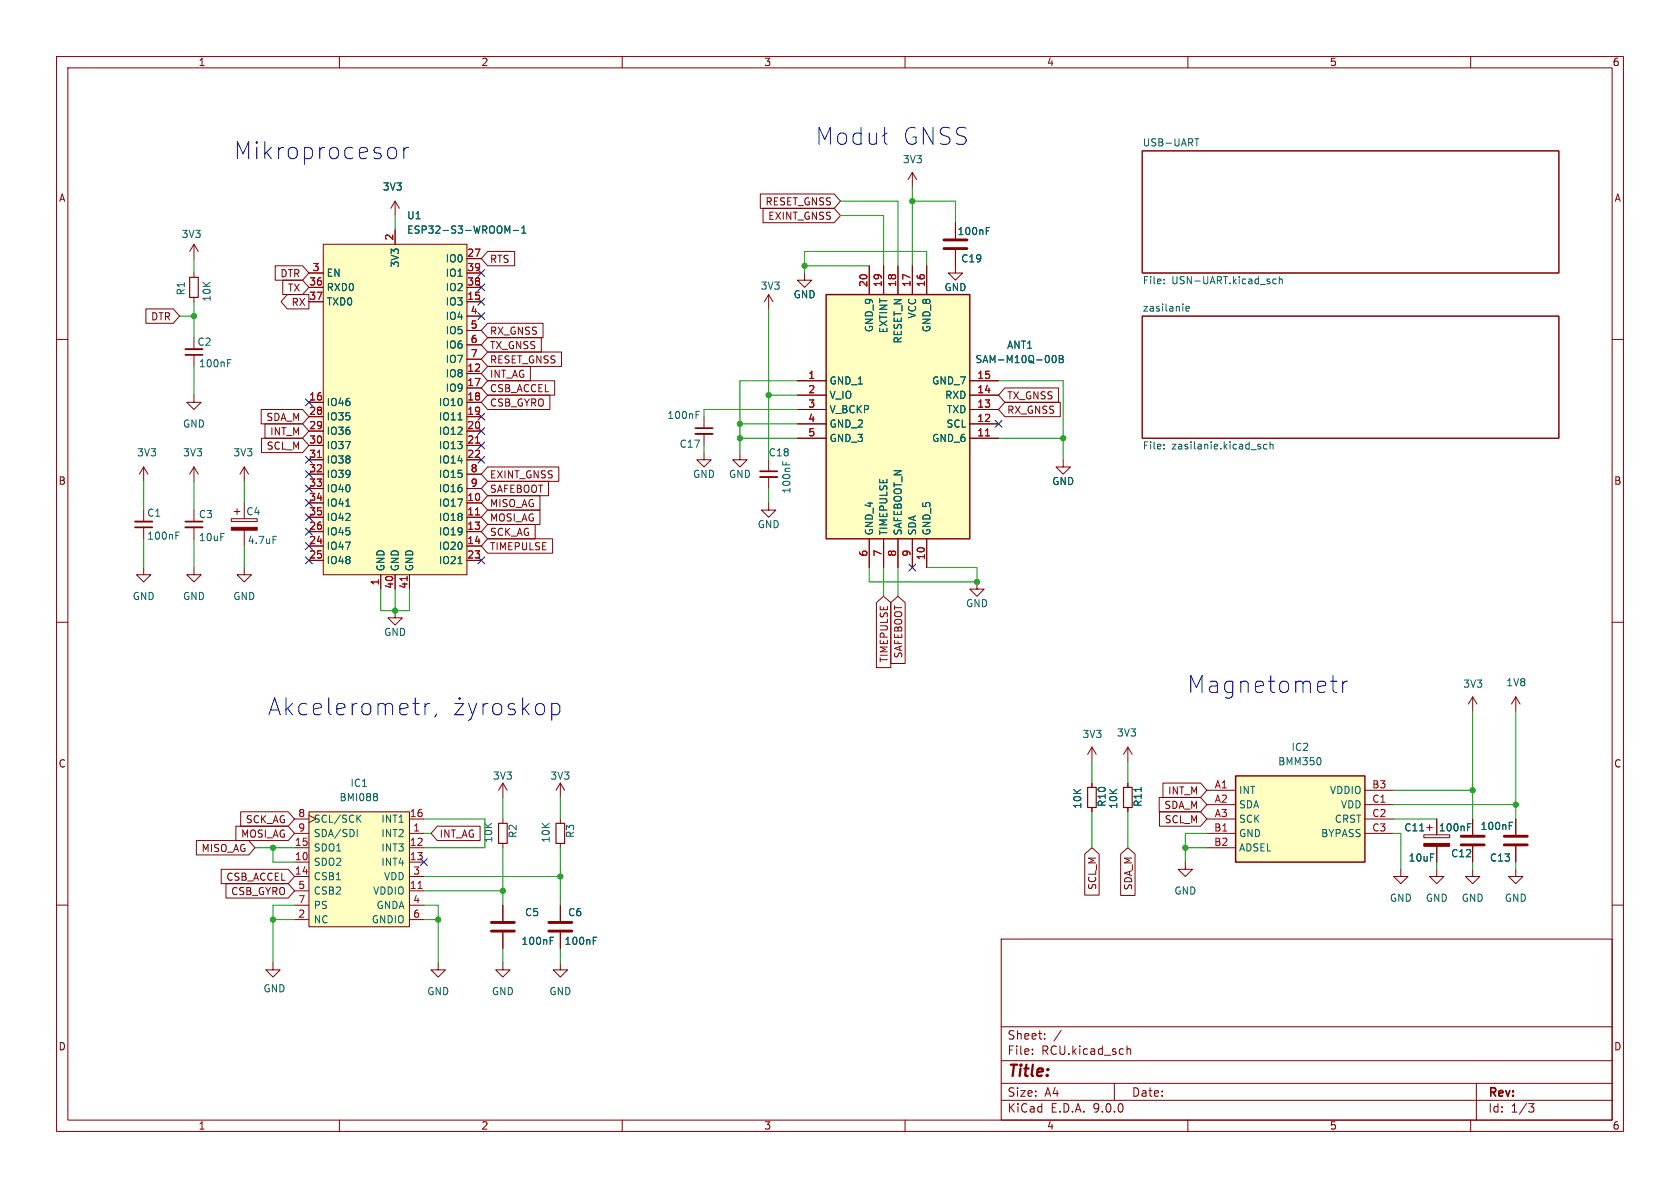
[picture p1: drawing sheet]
<svg xmlns="http://www.w3.org/2000/svg" width="297mm" height="210mm" viewBox="0 0 297 210" stroke-linecap="round" stroke-linejoin="round" font-family="sans-serif">
<g fill="none" stroke="#840000" stroke-width=".18">
<path d="M10 10h277v190h-277zM12 12h273v186h-273zM60 10v2M110 10v2M160 10v2M210 10v2M260 10v2M69.8 35.6l-.7 1.2M69.8 35.6l.8 1.2M69.8 35.6v2.5M168.9 39.4v2.8M201.9 26.7h73.7v21.6h-73.7z"/>
<path d="M34.3 43.2v2.5M34.3 48.3v.7M34.3 52.6v.7M34.3 43.2l-.8 1.3M34.3 43.2l.8 1.3M135.9 52.1l-.8 1.2M135.9 52.1l.8 1.2M135.9 52.1v2.5M168.9 44.2v2.8M201.9 55.9h73.7v21.6h-73.7zM10 60h2M34.3 69.9v1.2h1.3l-1.3 1.3-1.3-1.3h1.3"/>
<path d="M34.3 62.7v2.1M124.5 73.7v2M124.5 76.7v2M285 60h2M25.4 82.6v2.5M25.4 90.2v2M25.4 93.2v2.1M25.4 82.6l-.8 1.2M25.4 82.6l.8 1.2M34.3 82.6v2.5M34.3 90.2v2M34.3 93.2v2.1"/>
<path d="M34.3 82.6l-.8 1.2M34.3 82.6l.8 1.2M40.9 91.7h4.6v.5h-4.6zM41.4 90.4h1M41.9 89.9v1M43.2 82.6v2.5M43.2 88.9v2.8M43.2 93.7v2.8M43.2 82.6l-.8 1.2M43.2 82.6l.7 1.2M124.5 80v1.3h1.2l-1.2 1.3-1.3-1.3h1.3M135.9 88.9v1.3h1.3l-1.3 1.2-1.3-1.2h1.3"/>
<path d="M188 81.3v1.3h1.2l-1.2 1.2-1.3-1.2h1.3M10 110h2M25.4 100.3v1.3h1.3l-1.3 1.3-1.3-1.3h1.3M34.3 100.3v1.3h1.3l-1.3 1.3-1.3-1.3h1.3M43.2 100.3v1.3h1.2l-1.2 1.3-1.3-1.3h1.3M285 110h2M199.4 138.4v.8M199.4 142.7v.8M209.5 152.4v1.3h1.3l-1.3 1.2-1.2-1.2h1.2M247.6 153.7v1.2h1.3l-1.3 1.3-1.2-1.3h1.2M251.7 147.6h4.6v.5h-4.6zM252.2 146.3h1"/>
<path d="M252.7 145.8v1M254 153.7v1.2h1.3l-1.3 1.3-1.3-1.3h1.3M254 144.8v2.8M254 149.6v2.8M260.3 144.8v2.8M260.3 149.6v2.8M268 153.7v1.2h1.2l-1.2 1.3-1.3-1.3h1.3M268 144.8v2.8M268 149.6v2.8M10 160h2M177 166h108v32h-108zM285 160h2"/>
<path d="M60 198v2M110 198v2M160 198v2M177 194.5h108M177 191.5h108M177 187.5h108M177 181.5h108M182.5 186.3v.1M182.5 185.5v.1M184.7 183.6v.1M184.7 182.8v.1M187.6 182.1l-1.3 2"/>
<path d="M197 191.5v3M199.2 184.9v1.5M199.2 185.5l.3-.1 .3 .1 .1 .9M210 198v2M260 198v2M261 191.5v6.5M270.2 195.1h1l-.5 .6 .4 .1 .1 .5-.3 .3h-.4"/>
</g>
<g fill="none" stroke="#006464" stroke-width=".18">
<path d="M211.2 24.5h.7M211.6 24.5v1.3M174.4 40.8h.4M174.4 40.2h.6M205.8 49.4v.1M205.8 50v.2M209.7 54.6l.6-.1-.1-.3h-.4l-.1 .1v.6h.5M225.1 50.1h.5M225.1 49.4h.5M226.2 49.4l.1-.1 .3 .1 .1 .8M226.2 48.9v1.3M40.2 64.2h.5"/>
<path d="M40.2 63.6h.6M123.1 73.3h.4M123.1 72.7h.6M205.8 79.3v.1M205.8 78.6v.1M222.8 79v.3M224 78.6l-.4-.1-.2 .3 .1 .5h.5M224.5 78.7l.2-.2 .3 .1 .1 .8M224.5 78.1v1.3M31.1 94.7h.4M31.1 94.1h.6M48.3 94.8h.6"/>
<path d="M201.7 139.2v.7M251 146.9h.7M259.5 146.2h.4M259.5 145.6h.6M266.8 146h.4M266.8 145.4h.6"/>
</g>
<g fill="#840000" stroke="#840000" stroke-width=".18">
<path d="M40.9 93.2h4.6v.5h-4.6z"/>
<path d="M251.7 149.1h4.6v.5h-4.6z"/>
</g>
<path d="M166.9 42.4h4M166.9 43.9h4M258.3 147.8h4.1M258.3 149.4h4.1M265.9 147.8h4.1M265.9 149.4h4.1" fill="none" stroke="#840000" stroke-width=".51"/>
<path d="M32.8 62.7h3M122.9 75.7h3.1M23.9 93.2h3M32.8 92.2h3" fill="none" stroke="#840000" stroke-width=".3"/>
<path d="M32.8 61.7h3M122.9 76.7h3.1M23.9 92.2h3M32.8 93.2h3" fill="none" stroke="#840000" stroke-width=".33"/>
<path d="M33.5 49h1.6v3.6h-1.6zM198.6 139.2h1.6v3.5h-1.6z" fill="none" stroke="#840000" stroke-width=".2"/>
<path d="M146 52.1h25.4v43.2h-25.4z" fill="#ffffc2"/>
<path d="M146 52.1h25.4v43.2h-25.4z" fill="none" stroke="#840000" stroke-width=".25"/>
<g fill="none" stroke="#840000" stroke-width=".18">
<path d="M142.2 48.3v1.2h1.3l-1.3 1.3-1.2-1.3h1.2M153.7 47v5.1M156.2 47v5.1M158.7 47v5.1M161.3 47v5.1M163.8 47v5.1M168.9 47v1.3h1.3l-1.3 1.2-1.3-1.2h1.3M141 67.3h5M141 69.9h5M141 72.4h5M141 74.9h5M141 77.5h5"/>
<path d="M171.4 67.3h5.1M171.4 69.9h5.1M171.4 72.4h5.1M171.4 74.9h5.1M171.4 77.5h5.1M130.8 80v1.3h1.3l-1.3 1.3-1.3-1.3h1.3M153.7 95.3v5M156.2 95.3v5M158.7 95.3v5M161.3 95.3v5M163.8 95.3v5M48.3 170.2v1.3h1.2l-1.2 1.2-1.3-1.2h1.3"/>
</g>
<path d="M174.2 77.1h.8" fill="none" stroke="#a90000" stroke-width=".18"/>
<path d="M186.1 63l.2-.2a.68 .68 0 0 1 .4 .7 .68 .68 0 0 1-.4 .6l-.2-.1-.1-.4zM187.3 62.8h.4l.2 .3-.2 .3 .2 .2 .1 .3-.3 .2h-.4zM187.3 63.4h.4" fill="none" stroke="#006464" stroke-width=".18"/>
<path d="M218.4 137.2h22.9v15.2h-22.9z" fill="#ffffc2"/>
<path d="M218.4 137.2h22.9v15.2h-22.9z" fill="none" stroke="#840000" stroke-width=".25"/>
<g fill="none" stroke="#840000" stroke-width=".18">
<path d="M135.9 81.3v2M135.9 84.3v2.1M69.8 108v1.2h1.3l-1.3 1.3-1.2-1.3h1.2M172.7 102.9v1.2h1.3l-1.3 1.3-1.3-1.3h1.3M88.9 138.4v2.6M88.9 138.4l-.8 1.3M88.9 138.4l.8 1.3M99.1 138.4l-.8 1.3M99.1 138.4l.7 1.3M99.1 138.4v2.6M193 132.1v2.5M193 138.4v.8"/>
<path d="M193 132.1l.8 1.3M193 132.1l-.7 1.3M213.4 139.7h5M241.3 139.7h5.1M88.9 144.8v.7M88.9 149.1v.8M99.1 144.8v.7M99.1 149.1v.8M193 142.7v.8M213.4 142.2h5M213.4 144.8h5M213.4 147.3h5"/>
<path d="M213.4 149.9h5M241.3 142.2h5.1M241.3 144.8h5.1M241.3 147.3h5.1"/>
</g>
<path d="M138.4 81.6v.6M139 81.8v.4M233.5 134.2v.8" fill="none" stroke="#006464" stroke-width=".18"/>
<path d="M192.3 139.2h1.5v3.5h-1.5zM88.1 145.5h1.6v3.6h-1.6zM98.3 145.5h1.5v3.6h-1.5z" fill="none" stroke="#840000" stroke-width=".2"/>
<path d="M134.4 83.3h3" fill="none" stroke="#840000" stroke-width=".3"/>
<path d="M134.4 84.3h3" fill="none" stroke="#840000" stroke-width=".33"/>
<path d="M57.1 43.2h25.4v58.4h-25.4z" fill="#ffffc2"/>
<g fill="none" stroke="#840000" stroke-width=".18">
<path d="M54.6 48.3h2.5M54.6 50.8h2.5M54.6 53.3h2.5M57.1 43.2h25.4v58.4h-25.4zM69.8 40.6v2.6M82.5 48.3h2.6M82.5 50.8h2.6M82.5 53.3h2.6M82.5 45.7h2.6M82.5 55.9h2.6M82.5 58.4h2.6M54.6 71.1h2.5"/>
<path d="M54.6 73.7h2.5M54.6 76.2h2.5M54.6 78.7h2.5M82.5 71.1h2.6M82.5 73.7h2.6M82.5 76.2h2.6M82.5 78.7h2.6M82.5 61h2.6M82.5 63.5h2.6M82.5 66h2.6M82.5 68.6h2.6M54.6 81.3h2.5"/>
<path d="M54.6 83.8h2.5M54.6 86.4h2.5M54.6 88.9h2.5M54.6 91.4h2.5M54.6 94h2.5M54.6 96.5h2.5M54.6 99.1h2.5M82.5 81.3h2.6M82.5 83.8h2.6M82.5 86.4h2.6M82.5 88.9h2.6M82.5 91.4h2.6"/>
<path d="M82.5 94h2.6M82.5 96.5h2.6M82.5 99.1h2.6M67.3 101.6v2.5M69.8 101.6v2.5M72.4 101.6v2.5M199.4 132.1l.8 1.3M199.4 132.1l-.8 1.3M199.4 132.1v2.5M260.3 123.2l-.7 1.3M260.3 123.2l.8 1.3M260.3 123.2v2.5"/>
<path d="M77.5 170.2v1.3h1.2l-1.2 1.2-1.3-1.2h1.3M88.9 170.2v1.3h1.3l-1.3 1.2-1.3-1.2h1.3M88.9 160v2.8M88.9 164.8v2.8M99.1 170.2v1.3h1.2l-1.2 1.2-1.3-1.2h1.3M99.1 160v2.8M99.1 164.8v2.8"/>
</g>
<path d="M84.1 78.3h.7M56.1 80.9h.7M84.1 91h.7M72 101.9v.7" fill="none" stroke="#a90000" stroke-width=".18"/>
<path d="M89.7 40.9l.4-1v1.3M90.7 40.7h1M92.2 41.2h.8M92.2 40.3l.4-.4v1.3M81 74.2h.7M61.1 89.5h.8M81 99.6h.7M97.3 166.3h.4M97.3 165.7h.6M104.9 166.3h.4M104.9 165.7h.6" fill="none" stroke="#006464" stroke-width=".18"/>
<path d="M86.9 164.6h4M86.9 163.1h4M97 164.6h4.1M97 163.1h4.1" fill="none" stroke="#840000" stroke-width=".51"/>
<path d="M54.6 143.5h17.8v20.3h-17.8z" fill="#ffffc2"/>
<g fill="none" stroke="#840000" stroke-width=".18">
<path d="M134.4 34.3h13.1l1.1 1.3-1.1 1.2h-13.1zM134.9 36.8h12.6l1.1 1.3-1.1 1.3h-12.6zM161.3 30.5l-.8 1.3M161.3 30.5l.8 1.3M161.3 30.5v2.5M168.9 39.4v2.8M25.8 54.6h4.8l1.1 1.3-1.1 1.3h-4.8zM48.7 47h4.8l1.1 1.3-1.1 1.2h-4.8zM50 49.5h3.5l1.1 1.3-1.1 1.3h-3.5zM50.8 52.1h3.8v2.5h-3.8l-1.1-1.3zM54.6 48.3h2.5M54.6 50.8h2.5"/>
<path d="M54.6 53.3h2.5M69.8 40.6v2.6M82.5 48.3h2.6M82.5 50.8h2.6M82.5 53.3h2.6M82.5 45.7h2.6M82.5 55.9h2.6M82.5 58.4h2.6M86.2 59.7h9.5v2.5h-9.5l-1.1-1.2zM86.2 57.1h9.8v2.6h-9.8l-1.1-1.3zM86.2 44.4h4.8v2.6h-4.8l-1.1-1.3zM153.7 47v5.1"/>
<path d="M156.2 47v5.1M158.7 47v5.1M161.3 47v5.1M163.8 47v5.1M168.9 44.2v2.8M46.2 72.4h7.3l1.1 1.3-1.1 1.2h-7.3zM46.2 77.5h7.3l1.1 1.2-1.1 1.3h-7.3zM46.8 74.9h6.7l1.1 1.3-1.1 1.3h-6.7zM54.6 71.1h2.5M54.6 73.7h2.5M54.6 76.2h2.5M54.6 78.7h2.5"/>
<path d="M82.5 71.1h2.6M82.5 73.7h2.6M82.5 76.2h2.6M82.5 78.7h2.6M82.5 61h2.6M82.5 63.5h2.6M82.5 66h2.6M82.5 68.6h2.6M86.2 64.8h7.6v2.5h-7.6l-1.1-1.3zM86.2 69.8h11v2.6h-11l-1.1-1.3zM86.2 62.2h13.1v2.6h-13.1l-1.1-1.3zM86.2 67.3h11.9v2.6h-11.9l-1.1-1.3z"/>
<path d="M141 67.3h5M141 69.9h5M141 72.4h5M141 74.9h5M141 77.5h5M171.4 67.3h5.1M171.4 69.9h5.1M171.4 72.4h5.1M171.4 74.9h5.1M171.4 77.5h5.1M177.6 71.1h9.8v2.6h-9.8l-1.1-1.3zM177.6 68.6h9.5v2.5h-9.5l-1.1-1.2z"/>
<path d="M54.6 81.3h2.5M54.6 83.8h2.5M54.6 86.4h2.5M54.6 88.9h2.5M54.6 91.4h2.5M54.6 94h2.5M54.6 96.5h2.5M54.6 99.1h2.5M82.5 81.3h2.6M82.5 83.8h2.6M82.5 86.4h2.6M82.5 88.9h2.6"/>
<path d="M82.5 91.4h2.6M82.5 94h2.6M82.5 96.5h2.6M82.5 99.1h2.6M86.2 85.1h10.8v2.5h-10.8l-1.1-1.2zM86.2 82.5h12.6v2.6h-12.6l-1.1-1.3zM86.2 90.2h9.3v2.5h-9.3l-1.1-1.3zM86.2 87.6h9.3v2.6h-9.3l-1.1-1.3zM86.2 92.7h8.4v2.6h-8.4l-1.1-1.3zM86.2 95.2h11.5v2.6h-11.5l-1.1-1.3zM153.7 95.3v5M156.2 95.3v5"/>
<path d="M158.7 95.3v5M161.3 95.3v5M163.8 95.3v5M67.3 101.6v2.5M69.8 101.6v2.5M72.4 101.6v2.5M154.9 106.5l1.3-1.1 1.3 1.1v11.5h-2.6zM157.5 106.5l1.2-1.1 1.3 1.1v10.8h-2.5zM193 138.4v.8M199.4 138.4v.8M205.6 138.4h6.6l1.2 1.3-1.2 1.3h-6.6zM268 123.2l-.8 1.3"/>
<path d="M268 123.2l.7 1.3M268 123.2v2.5M34.7 148.6h9.3l1.1 1.3-1.1 1.2h-9.3zM39.1 153.7h11.9l1.1 1.2-1.1 1.3h-11.9zM39.9 156.2h11.1l1.1 1.3-1.1 1.3h-11.1zM41.7 146h9.3l1.1 1.3-1.1 1.3h-9.3zM42.5 143.5h8.5l1.1 1.3-1.1 1.3h-8.5zM52.1 144.8h2.5M52.1 147.3h2.5M52.1 149.9h2.5M52.1 152.4h2.5M52.1 154.9h2.5"/>
<path d="M52.1 157.5h2.5M54.6 143.5h17.8v20.3h-17.8zM54.6 144.1l1.3 .7-1.3 .6M72.4 144.8h2.5M72.4 147.3h2.5M72.4 149.9h2.5M72.4 152.4h2.5M72.4 154.9h2.5M72.4 157.5h2.5M77.3 146h7.6v2.6h-7.6l-1.1-1.3zM191.8 151l1.2-1.1 1.3 1.1v7.2h-2.5zM193 142.7v.8"/>
<path d="M198.1 151l1.3-1.1 1.3 1.1v7.3h-2.6zM199.4 142.7v.8M204.9 141h7.3l1.2 1.2-1.2 1.3h-7.3zM205 143.5h7.2l1.2 1.3-1.2 1.3h-7.2zM254 144.8v2.8M254 149.6v2.8M260.3 153.7v1.2h1.3l-1.3 1.3-1.2-1.3h1.2M260.3 144.8v2.8M260.3 149.6v2.8M268 144.8v2.8M268 149.6v2.8M52.1 160h2.5"/>
<path d="M52.1 162.6h2.5M72.4 160h2.5M72.4 162.6h2.5M88.9 160v2.8M88.9 164.8v2.8M99.1 160v2.8M99.1 164.8v2.8"/>
</g>
<g fill="none" stroke="#006464" stroke-width=".18">
<path d="M89.7 40.9l.4-1v1.3M90.7 40.7h1M92.2 41.2h.8M92.2 40.3l.4-.4v1.3M174.4 40.8h.4M174.4 40.2h.6M81 74.2h.7M186.1 63l.2-.2a.68 .68 0 0 1 .4 .7 .68 .68 0 0 1-.4 .6l-.2-.1-.1-.4zM187.3 62.8h.4l.2 .3-.2 .3 .2 .2 .1 .3-.3 .2h-.4zM187.3 63.4h.4M61.1 89.5h.8M81 99.6h.7"/>
<path d="M201.7 139.2v.7M63.2 146.6v1.3M63.3 144.6l.5 .8M63.8 144.1l-.7 .7M66.5 140.3l.2 .2-.2 .3 .2 .3v.2l-.2 .2M251 146.9h.7M259.5 146.2h.4M259.5 145.6h.6M266.8 146h.4M266.8 145.4h.6M97.3 166.3h.4M97.3 165.7h.6"/>
<path d="M104.9 166.3h.4M104.9 165.7h.6"/>
</g>
<path d="M84.1 78.3h.7M174.2 77.1h.8M56.1 80.9h.7M84.1 91h.7M72 101.9v.7M73.9 157.1h.7" fill="none" stroke="#a90000" stroke-width=".18"/>
<g fill="none" stroke="#009600" stroke-width=".18">
<path d="M69.8 38.1v2.5M148.6 35.6h10.1v11.4M148.6 38.1h7.6v8.9M161.3 33v14M161.3 35.6h7.6v3.8M31.7 55.9h2.6M34.3 45.7v2.6M34.3 53.3v6.4M135.9 54.6v26.7M142.2 47h11.5M163.8 47v-2.5h-21.6v3.8M34.3 64.8v5.1"/>
<path d="M124.5 78.7v1.3M130.8 74.9h10.2M130.8 77.5h10.2M135.9 69.9h5.1M141 67.3h-10.2v12.7M141 72.4h-16.5v1.3M176.5 67.3h11.5v14M176.5 77.5h11.5M25.4 85.1v5.1M25.4 95.3v5M34.3 85.1v5.1M34.3 95.3v5"/>
<path d="M43.2 85.1v3.8M43.2 96.5v3.8M135.9 86.4v2.5M67.3 104.1v3.9h5.1v-3.9M69.8 104.1v3.9M153.7 100.3v2.6h19v-2.6h-8.9M156.2 100.3v5.1M158.7 100.3v5.1M193 134.6v3.8M199.4 134.6v3.8M246.4 139.7h13.9M260.3 125.7v19.1"/>
<path d="M268 125.7v19.1M45.1 149.9h7M48.3 149.9v2.5h3.8M74.9 144.8h10.8v5.1h-10.8M74.9 147.3h1.3M74.9 154.9h24.2M74.9 157.5h14M88.9 141v3.8M88.9 149.9v10.1M99.1 141v3.8M99.1 149.9v10.1M193 143.5v6.4"/>
<path d="M199.4 143.5v6.4M209.5 149.9h3.9M213.4 147.3h-3.9v5.1M246.4 147.3h1.2v6.4M246.4 142.2h21.6M246.4 144.8h7.6M254 152.4v1.3M260.3 152.4v1.3M268 152.4v1.3M48.3 162.6h3.8M52.1 160h-3.8v10.2M74.9 162.6h2.6"/>
<path d="M74.9 160h2.6v10.2M88.9 167.6v2.6M99.1 167.6v2.6"/>
</g>
<g fill="none" stroke="#000084" stroke-width=".18">
<path d="M84.5 47.7l1.2 1.2M84.5 52.7l1.2 1.2M84.5 55.3l1.2 1.2M84.5 50.2l1.2 1.2M85.7 47.7l-1.2 1.2M85.7 52.7l-1.2 1.2M85.7 55.3l-1.2 1.2M85.7 50.2l-1.2 1.2M54 70.5l1.2 1.2M55.2 70.5l-1.2 1.2M84.5 78.1l1.2 1.2M84.5 75.6l1.2 1.2"/>
<path d="M84.5 73.1l1.2 1.2M85.7 78.1l-1.2 1.2M85.7 75.6l-1.2 1.2M85.7 73.1l-1.2 1.2M175.9 74.3l1.2 1.2M177.1 74.3l-1.2 1.2M54 93.4l1.2 1.2M54 98.5l1.2 1.2M54 85.8l1.2 1.2M54 90.8l1.2 1.2M54 88.3l1.2 1.2M54 80.7l1.2 1.2"/>
<path d="M54 83.2l1.2 1.2M54 95.9l1.2 1.2M55.2 93.4l-1.2 1.2M55.2 98.5l-1.2 1.2M55.2 83.2l-1.2 1.2M55.2 85.8l-1.2 1.2M55.2 90.8l-1.2 1.2M55.2 88.3l-1.2 1.2M55.2 80.7l-1.2 1.2M55.2 95.9l-1.2 1.2M84.5 98.5l1.2 1.2M84.5 80.7l1.2 1.2"/>
<path d="M85.7 98.5l-1.2 1.2M85.7 80.7l-1.2 1.2M160.7 99.7l1.2 1.2M161.9 99.7l-1.2 1.2M74.3 151.8l1.2 1.2M75.5 151.8l-1.2 1.2"/>
</g>
<g fill="none" stroke="#0000c2" stroke-width=".18">
<path d="M69.1 26.1a.81 .81 0 0 1 1 .5v.9a.81 .81 0 0 1-1 .6M71.4 26.1v2M72.3 26.1a.77 .77 0 0 0-.9 .5M144.8 25.5v-3l1 2.2 1-2.2v3M148.2 23.8a.81 .81 0 0 1 .8-.3 .81 .81 0 0 1 .7 .6v.8a.81 .81 0 0 1-.8 .6 .81 .81 0 0 1-.8-.6v-.8zM152.2 23.7l-.3-.2h-.5l-.5 .3-.1 .3v.8l.3 .5 .3 .1h.5l.3-.1M152.2 22.5v3M153.7 23.5v1.6l.1 .3a.81 .81 0 0 0 1.1-.2M154.9 23.5v2M156.4 22.5v2.6l.1 .3 .3 .1M156.8 23.5l-.9 .6M75.1 124.4v2"/>
<path d="M76 124.4a.77 .77 0 0 0-.9 .5M77.1 126.2l-.3 .6M80.4 124.4h1.6l-1.6 2h1.6M81.3 123.4l-.2 .1 .2 .1M81.3 123.4l.1 .1-.1 .1M81.3 123.4v.2M82.8 124.4l.7 2M83.5 126.4l-.2 .7-.5 .3M84.3 124.4l-.8 2M85.4 124.4v2M86.3 124.4a.77 .77 0 0 0-.9 .5M87.3 124.6a.81 .81 0 0 1 .8-.3 .81 .81 0 0 1 .6 .6v.9a.81 .81 0 0 1-.8 .6 .81 .81 0 0 1-.8-.6v-.9z"/>
<path d="M91 124.5l-.7-.1-.3 .1-.2 .3 .2 .4 1 .3 .1 .3-.1 .4-.3 .2h-.6l-.3-.2M92.4 123.4v3M92.7 125.2l.8 1.2M93.5 124.4l-1.1 1.1M94.8 124.6a.81 .81 0 0 1 .8-.3 .81 .81 0 0 1 .7 .6v.9a.81 .81 0 0 1-.8 .6 .81 .81 0 0 1-.8-.6v-.9zM97.5 124.5l.3-.1h.6l.4 .2 .2 .3v.9l-.3 .4-.3 .2h-.6l-.3-.2M97.5 124.4v3M235.2 120.4h1.2M235.8 122.3l.6 .1M237.4 120.4v2M238.2 120.4a.77 .77 0 0 0-.8 .6"/>
</g>
<g fill="#009600" stroke="#009600" stroke-width=".18">
<circle cx="48.3" cy="162.6" r=".46"/>
<circle cx="77.5" cy="162.6" r=".46"/>
<circle cx="88.9" cy="157.5" r=".46"/>
<circle cx="48.3" cy="149.9" r=".46"/>
<circle cx="188" cy="77.5" r=".46"/>
<circle cx="161.3" cy="35.6" r=".46"/>
<circle cx="34.3" cy="55.9" r=".46"/>
<circle cx="260.3" cy="139.7" r=".46"/>
<circle cx="268" cy="142.2" r=".46"/>
<circle cx="209.5" cy="149.9" r=".46"/>
<circle cx="135.9" cy="69.9" r=".46"/>
<circle cx="130.8" cy="74.9" r=".46"/>
<circle cx="142.2" cy="47" r=".46"/>
<circle cx="130.8" cy="77.5" r=".46"/>
<circle cx="172.7" cy="102.9" r=".46"/>
<circle cx="99.1" cy="154.9" r=".46"/>
<circle cx="69.8" cy="108" r=".46"/>
</g>
<g font-size="4.2" fill="#0000c2">
<text x="41.3" y="28.4">Mikroprocesor</text>
<text x="159.4" y="25.9">GNSS</text>
<text x="209.9" y="122.8">Magnetometr</text>
<text x="47.3" y="126.7">Akcelerometr,</text>
</g>
<text font-size="2.8" fill="#840000" x="178" y="190.9">Title:</text>
<g font-size="2.1" fill="#840000">
<text x="178" y="184">Sheet:</text>
<text x="178" y="186.7">File:</text>
<text x="184.1" y="186.7">RCU.kicad_sch</text>
<text x="178" y="196.9">KiCad</text>
<text x="178" y="194.1">Size:</text>
<text x="184.7" y="194.1">A4</text>
<text x="185.7" y="196.9">E.D.A.</text>
<text x="193.3" y="196.9">9.0.0</text>
<text x="200" y="194.1">Date:</text>
<text x="263" y="194.3">Rev:</text>
<text x="263" y="196.9">Id:</text>
<text x="267.1" y="196.9">1/3</text>
</g>
<g font-size="1.8" fill="#840000">
<text x="35" y="11.9">1</text>
<text x="85" y="11.9">2</text>
<text x="135" y="11.9">3</text>
<text x="185" y="11.9">4</text>
<text x="235" y="11.9">5</text>
<text x="285" y="11.9">6</text>
<text x="10.3" y="35.9">A</text>
<text x="285.3" y="35.9">A</text>
<text x="135.2" y="36.5">RESET_GNSS</text>
<text x="135.7" y="39.1">EXINT_GNSS</text>
<text x="86.5" y="46.7">RTS</text>
<text x="49.5" y="49.2">DTR</text>
<text x="50.8" y="51.8">TX</text>
<text x="26.6" y="56.8">DTR</text>
<text x="51.5" y="54.3">RX</text>
<text x="86.5" y="59.4">RX_GNSS</text>
<text x="86.5" y="61.9">TX_GNSS</text>
<text x="86.5" y="64.5">RESET_GNSS</text>
<text x="86.5" y="67">INT_AG</text>
<text x="86.5" y="69.5">CSB_ACCEL</text>
<text x="178" y="70.8">TX_GNSS</text>
<text x="47" y="74.6">SDA_M</text>
<text x="47.7" y="77.2">INT_M</text>
<text x="86.5" y="72.1">CSB_GYRO</text>
<text x="178" y="73.3">RX_GNSS</text>
<text x="47.1" y="79.7">SCL_M</text>
<text x="10.3" y="85.9">B</text>
<text x="86.5" y="87.3">SAFEBOOT</text>
<text x="86.5" y="84.8">EXINT_GNSS</text>
<text x="86.5" y="89.9">MISO_AG</text>
<text x="285.3" y="85.9">B</text>
<text x="86.5" y="92.4">MOSI_AG</text>
<text x="86.5" y="94.9">SCK_AG</text>
<text x="86.5" y="97.5">TIMEPULSE</text>
<text x="157.2" y="117.2" transform="rotate(-90 157.2 117.2)">TIMEPULSE</text>
<text x="159.7" y="116.5" transform="rotate(-90 159.7 116.5)">SAFEBOOT</text>
<text x="10.3" y="135.9">C</text>
<text x="285.3" y="135.9">C</text>
<text x="205.7" y="143.2">SDA_M</text>
<text x="206.4" y="140.7">INT_M</text>
<text x="42.5" y="148.3">MOSI_AG</text>
<text x="43.4" y="145.7">SCK_AG</text>
<text x="77.6" y="148.3">INT_AG</text>
<text x="205.8" y="145.7">SCL_M</text>
<text x="35.5" y="150.8">MISO_AG</text>
<text x="39.9" y="155.9">CSB_ACCEL</text>
<text x="40.8" y="158.4">CSB_GYRO</text>
<text x="194" y="157.4" transform="rotate(-90 194 157.4)">SCL_M</text>
<text x="200.3" y="157.5" transform="rotate(-90 200.3 157.5)">SDA_M</text>
<text x="10.3" y="185.9">D</text>
<text x="285.3" y="185.9">D</text>
<text x="35" y="199.9">1</text>
<text x="85" y="199.9">2</text>
<text x="135" y="199.9">3</text>
<text x="185" y="199.9">4</text>
<text x="235" y="199.9">5</text>
<text x="285" y="199.9">6</text>
</g>
<g font-size="1.8" fill="#006464">
<text x="159.5" y="29.1">3V3</text>
<text x="201.9" y="26">USB-UART</text>
<text x="67.6" y="33.9">3V3</text>
<text x="71.9" y="39">U1</text>
<text x="71.9" y="41.5">ESP32-S3-WROOM-1</text>
<text x="169.2" y="41.8">100nF</text>
<text x="32" y="42.3">3V3</text>
<text x="70.7" y="47.4" transform="rotate(-90 70.7 47.4)">3V3</text>
<text x="78.7" y="46.6">IO0</text>
<text x="169.8" y="46.6">C19</text>
<text x="32.9" y="52.3" transform="rotate(-90 32.9 52.3)">R1</text>
<text x="37.4" y="53.4" transform="rotate(-90 37.4 53.4)">10K</text>
<text x="57.7" y="49.1">EN</text>
<text x="57.7" y="51.7">RXD0</text>
<text x="78.7" y="49.1">IO1</text>
<text x="78.7" y="51.7">IO2</text>
<text x="134.4" y="51.4">3V3</text>
<text x="140.2" y="52.9">GND</text>
<text x="166.9" y="51.7">GND</text>
<text x="201.9" y="50.6">File:</text>
<text x="207.2" y="50.6">USN-UART.kicad_sch</text>
<text x="57.7" y="54.2">TXD0</text>
<text x="78.7" y="54.2">IO3</text>
<text x="78.7" y="56.7">IO4</text>
<text x="78.7" y="59.3">IO5</text>
<text x="154.5" y="58.8" transform="rotate(-90 154.5 58.8)">GND_9</text>
<text x="157.1" y="59" transform="rotate(-90 157.1 59)">EXTINT</text>
<text x="162.2" y="56.4" transform="rotate(-90 162.2 56.4)">VCC</text>
<text x="164.7" y="58.8" transform="rotate(-90 164.7 58.8)">GND_8</text>
<text x="201.9" y="55.2">zasilanie</text>
<text x="34.8" y="61.3">C2</text>
<text x="35.1" y="65.1">100nF</text>
<text x="78.7" y="61.8">IO6</text>
<text x="78.7" y="64.4">IO7</text>
<text x="159.6" y="60.8" transform="rotate(-90 159.6 60.8)">RESET_N</text>
<text x="172.3" y="64.4">SAM-M10Q-00B</text>
<text x="177.9" y="61.9">ANT1</text>
<text x="57.7" y="72">IO46</text>
<text x="77.5" y="72">IO10</text>
<text x="78.7" y="66.9">IO8</text>
<text x="78.7" y="69.4">IO9</text>
<text x="146.6" y="68.2">GND_1</text>
<text x="146.6" y="70.7">V_IO</text>
<text x="164.7" y="68.2">GND_7</text>
<text x="167" y="70.7">RXD</text>
<text x="32.3" y="75.8">GND</text>
<text x="57.7" y="74.5">IO35</text>
<text x="57.7" y="77.1">IO36</text>
<text x="77.5" y="74.5">IO11</text>
<text x="77.5" y="77.1">IO12</text>
<text x="117.9" y="74.3">100nF</text>
<text x="146.6" y="73.3">V_BCKP</text>
<text x="146.6" y="75.8">GND_2</text>
<text x="167.2" y="75.8">SCL</text>
<text x="167.3" y="73.3">TXD</text>
<text x="24.1" y="80.9">3V3</text>
<text x="32.3" y="80.9">3V3</text>
<text x="41.2" y="80.9">3V3</text>
<text x="57.7" y="79.6">IO37</text>
<text x="57.7" y="82.1">IO38</text>
<text x="77.5" y="79.6">IO13</text>
<text x="77.5" y="82.1">IO14</text>
<text x="120.1" y="79.3">C17</text>
<text x="135.8" y="80.9">C18</text>
<text x="146.6" y="78.3">GND_3</text>
<text x="164.7" y="78.3">GND_6</text>
<text x="201.9" y="79.8">File:</text>
<text x="207.2" y="79.8">zasilanie.kicad_sch</text>
<text x="57.7" y="84.7">IO39</text>
<text x="57.7" y="87.2">IO40</text>
<text x="57.7" y="89.8">IO41</text>
<text x="77.5" y="84.7">IO15</text>
<text x="77.5" y="87.2">IO16</text>
<text x="77.5" y="89.8">IO17</text>
<text x="122.4" y="84.7">GND</text>
<text x="128.8" y="84.7">GND</text>
<text x="139.9" y="87.4" transform="rotate(-90 139.9 87.4)">100nF</text>
<text x="185.9" y="86">GND</text>
<text x="25.9" y="91.5">C1</text>
<text x="25.9" y="95.6">100nF</text>
<text x="35.1" y="91.8">C3</text>
<text x="35.1" y="95.9">10uF</text>
<text x="43.4" y="91.3">C4</text>
<text x="57.7" y="92.3">IO42</text>
<text x="57.7" y="94.8">IO45</text>
<text x="77.5" y="92.3">IO18</text>
<text x="77.5" y="94.8">IO19</text>
<text x="133.9" y="93.6">GND</text>
<text x="154.5" y="94.7" transform="rotate(-90 154.5 94.7)">GND_4</text>
<text x="157.1" y="94.7" transform="rotate(-90 157.1 94.7)">TIMEPULSE</text>
<text x="159.6" y="94.7" transform="rotate(-90 159.6 94.7)">SAFEBOOT_N</text>
<text x="162.2" y="94.7" transform="rotate(-90 162.2 94.7)">SDA</text>
<text x="164.7" y="94.7" transform="rotate(-90 164.7 94.7)">GND_5</text>
<text x="43.7" y="96.4">4.7uF</text>
<text x="57.7" y="97.4">IO47</text>
<text x="57.7" y="99.9">IO48</text>
<text x="68.2" y="101.1" transform="rotate(-90 68.2 101.1)">GND</text>
<text x="70.7" y="101.1" transform="rotate(-90 70.7 101.1)">GND</text>
<text x="73.3" y="101.1" transform="rotate(-90 73.3 101.1)">GND</text>
<text x="77.5" y="97.4">IO20</text>
<text x="77.5" y="99.9">IO21</text>
<text x="23.4" y="106.3">GND</text>
<text x="32.3" y="106.3">GND</text>
<text x="41.1" y="106.3">GND</text>
<text x="170.7" y="107.5">GND</text>
<text x="67.8" y="112.6">GND</text>
<text x="258.6" y="121.8">3V3</text>
<text x="266.2" y="121.5">1V8</text>
<text x="191.3" y="130.7">3V3</text>
<text x="197.4" y="130.4">3V3</text>
<text x="225.9" y="135.5">BMM350</text>
<text x="228.2" y="132.9">IC2</text>
<text x="59.9" y="141.8">BMI088</text>
<text x="61.9" y="139.3">IC1</text>
<text x="87" y="138">3V3</text>
<text x="97.2" y="138">3V3</text>
<text x="191.4" y="143.1" transform="rotate(-90 191.4 143.1)">10K</text>
<text x="195.7" y="142.7" transform="rotate(-90 195.7 142.7)">R10</text>
<text x="197.7" y="143.1" transform="rotate(-90 197.7 143.1)">10K</text>
<text x="202" y="142.7" transform="rotate(-90 202 142.7)">R11</text>
<text x="218.9" y="140.6">INT</text>
<text x="218.9" y="143.1">SDA</text>
<text x="235" y="140.6">VDDIO</text>
<text x="237" y="143.1">VDD</text>
<text x="55.4" y="145.6">SCL/SCK</text>
<text x="55.4" y="148.2">SDA/SDI</text>
<text x="67.3" y="145.6">INT1</text>
<text x="67.3" y="148.2">INT2</text>
<text x="87.2" y="149.1" transform="rotate(-90 87.2 149.1)">10K</text>
<text x="91.5" y="148.2" transform="rotate(-90 91.5 148.2)">R2</text>
<text x="97.4" y="149.1" transform="rotate(-90 97.4 149.1)">10K</text>
<text x="101.7" y="148.2" transform="rotate(-90 101.7 148.2)">R3</text>
<text x="218.9" y="145.6">SCK</text>
<text x="218.9" y="148.2">GND</text>
<text x="233.5" y="148.2">BYPASS</text>
<text x="235.9" y="145.6">CRST</text>
<text x="248.2" y="147.2">C11</text>
<text x="254.3" y="147.2">100nF</text>
<text x="261.6" y="146.9">100nF</text>
<text x="55.4" y="150.7">SDO1</text>
<text x="55.4" y="153.3">SDO2</text>
<text x="55.4" y="155.8">CSB1</text>
<text x="67.3" y="150.7">INT3</text>
<text x="67.3" y="153.3">INT4</text>
<text x="67.8" y="155.8">VDD</text>
<text x="218.9" y="150.7">ADSEL</text>
<text x="248.9" y="152.5">10uF</text>
<text x="256.4" y="151.7">C12</text>
<text x="263.3" y="152.5">C13</text>
<text x="55.4" y="158.3">CSB2</text>
<text x="55.4" y="160.9">PS</text>
<text x="65.9" y="158.3">VDDIO</text>
<text x="66.5" y="160.9">GNDA</text>
<text x="207.5" y="158.3">GND</text>
<text x="245.6" y="159.6">GND</text>
<text x="252" y="159.6">GND</text>
<text x="258.3" y="159.6">GND</text>
<text x="265.9" y="159.6">GND</text>
<text x="55.4" y="163.4">NC</text>
<text x="65.6" y="163.4">GNDIO</text>
<text x="92.1" y="167.2">100nF</text>
<text x="92.7" y="162.2">C5</text>
<text x="99.7" y="167.2">100nF</text>
<text x="100.3" y="162.2">C6</text>
<text x="46.5" y="175.6">GND</text>
<text x="75.4" y="176.1">GND</text>
<text x="86.9" y="176.1">GND</text>
<text x="97" y="176.1">GND</text>
</g>
<g font-size="1.8" fill="#a90000">
<text x="69.6" y="42.6" transform="rotate(-90 69.6 42.6)">2</text>
<text x="82.5" y="45.5">27</text>
<text x="54.6" y="50.5">36</text>
<text x="54.6" y="53.1">37</text>
<text x="55.2" y="48">3</text>
<text x="82.5" y="48">39</text>
<text x="82.5" y="50.5">38</text>
<text x="82.5" y="53.1">15</text>
<text x="153.4" y="50.8" transform="rotate(-90 153.4 50.8)">20</text>
<text x="156" y="50.8" transform="rotate(-90 156 50.8)">19</text>
<text x="158.5" y="50.8" transform="rotate(-90 158.5 50.8)">18</text>
<text x="161" y="50.8" transform="rotate(-90 161 50.8)">17</text>
<text x="163.6" y="50.8" transform="rotate(-90 163.6 50.8)">16</text>
<text x="83.1" y="55.6">4</text>
<text x="83.1" y="58.2">5</text>
<text x="82.5" y="65.8">12</text>
<text x="83.1" y="60.7">6</text>
<text x="83.1" y="63.2">7</text>
<text x="54.6" y="70.9">16</text>
<text x="82.5" y="68.3">17</text>
<text x="82.5" y="70.9">18</text>
<text x="142.8" y="67.1">1</text>
<text x="142.8" y="69.6">2</text>
<text x="172.7" y="67.1">15</text>
<text x="172.7" y="69.6">14</text>
<text x="54.6" y="73.4">28</text>
<text x="54.6" y="75.9">29</text>
<text x="82.5" y="73.4">19</text>
<text x="82.5" y="75.9">20</text>
<text x="142.8" y="72.1">3</text>
<text x="142.8" y="74.7">4</text>
<text x="142.8" y="77.2">5</text>
<text x="172.7" y="72.1">13</text>
<text x="172.7" y="74.7">12</text>
<text x="172.7" y="77.2">11</text>
<text x="54.6" y="78.5">30</text>
<text x="54.6" y="81">31</text>
<text x="54.6" y="83.6">32</text>
<text x="82.5" y="78.5">21</text>
<text x="82.5" y="81">22</text>
<text x="83.1" y="83.6">8</text>
<text x="54.6" y="86.1">33</text>
<text x="54.6" y="88.6">34</text>
<text x="82.5" y="88.6">10</text>
<text x="83.1" y="86.1">9</text>
<text x="54.6" y="91.2">35</text>
<text x="54.6" y="93.7">26</text>
<text x="82.5" y="91.2">11</text>
<text x="82.5" y="93.7">13</text>
<text x="54.6" y="96.3">24</text>
<text x="54.6" y="98.8">25</text>
<text x="82.5" y="96.3">14</text>
<text x="82.5" y="98.8">23</text>
<text x="153.4" y="98.5" transform="rotate(-90 153.4 98.5)">6</text>
<text x="156" y="98.5" transform="rotate(-90 156 98.5)">7</text>
<text x="158.5" y="98.5" transform="rotate(-90 158.5 98.5)">8</text>
<text x="161" y="98.5" transform="rotate(-90 161 98.5)">9</text>
<text x="163.6" y="99.1" transform="rotate(-90 163.6 99.1)">10</text>
<text x="67.1" y="103.6" transform="rotate(-90 67.1 103.6)">1</text>
<text x="69.6" y="104.2" transform="rotate(-90 69.6 104.2)">40</text>
<text x="72.1" y="104.2" transform="rotate(-90 72.1 104.2)">41</text>
<text x="214.6" y="139.4">A1</text>
<text x="214.6" y="142">A2</text>
<text x="242.5" y="139.4">B3</text>
<text x="242.5" y="142">C1</text>
<text x="52" y="149.6">15</text>
<text x="52.6" y="144.5">8</text>
<text x="52.6" y="147.1">9</text>
<text x="72.3" y="144.5">16</text>
<text x="72.3" y="149.6">12</text>
<text x="73" y="147.1">1</text>
<text x="214.6" y="147.1">B1</text>
<text x="214.6" y="149.6">B2</text>
<text x="214.6" y="144.5">A3</text>
<text x="242.5" y="144.5">C2</text>
<text x="242.5" y="147.1">C3</text>
<text x="52" y="152.1">10</text>
<text x="52" y="154.7">14</text>
<text x="72.3" y="152.1">13</text>
<text x="73" y="154.7">3</text>
<text x="52.6" y="157.2">5</text>
<text x="52.6" y="159.8">7</text>
<text x="72.3" y="157.2">11</text>
<text x="73" y="159.8">4</text>
<text x="52.6" y="162.3">2</text>
<text x="73" y="162.3">6</text>
</g>
</svg>
